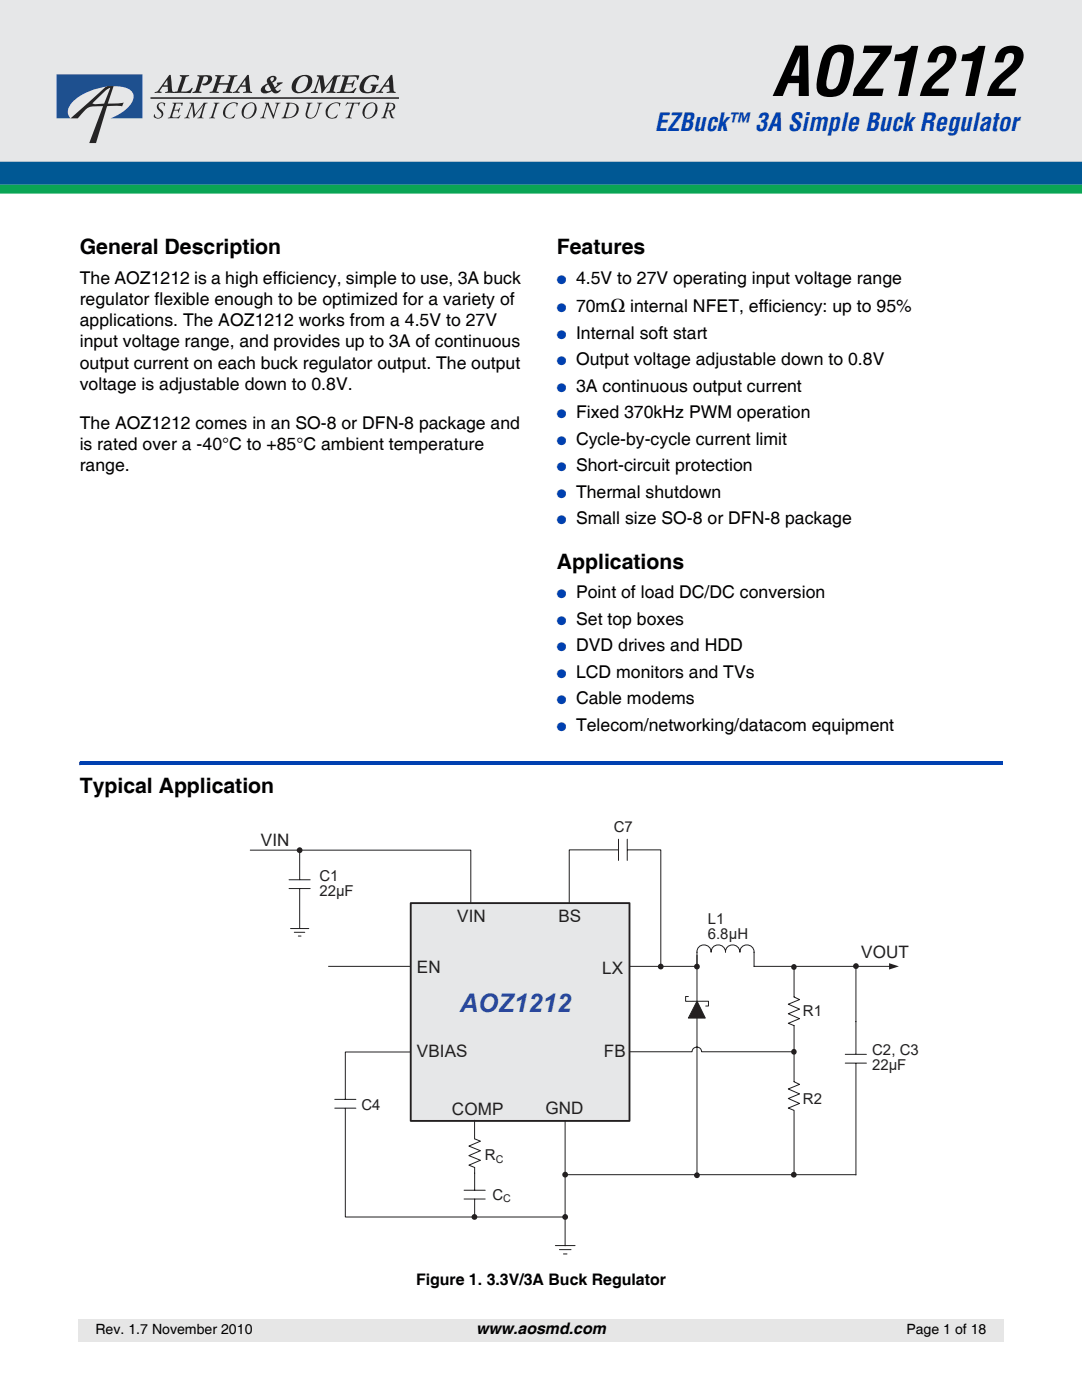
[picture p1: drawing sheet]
<svg xmlns="http://www.w3.org/2000/svg" width="216mm" height="279mm" viewBox="0 0 216 279" stroke-linecap="round" stroke-linejoin="round" font-family="sans-serif">
<path d="M15.6 263.2h184.6v4.5h-184.6z" fill="#e6e6e6"/>
<path d="M0 0h215.9v44.1h-215.9z" fill="#fff"/>
<path d="M0 0h215.9v32.4h-215.9z" fill="#e6e7e8"/>
<g fill="#252425">
<path d="M35.9 15h1.8v.2l-.6 .2-.9 2.9a2.26 2.26 0 0 0 1.6-.3l.4-.5h.3l-.5 1.1-3.3-.1 .1-.2 .6-.1 .9-2.8-.4-.2z"/>
<path d="M39.4 15h1.9a.85 .85 0 0 1 1 .5 .85 .85 0 0 1-.4 1.1 1.26 1.26 0 0 1-1.5 .3v-.2a.92 .92 0 0 0 1.1-1.3l-.3-.1h-.5l-1 2.9 .5 .1v.2l-1.8 .1v-.2l.6-.2 .4-1.2 .4-1.5-.1-.2-.3-.1z"/>
<path d="M43 15h1.8l-.1 .2-.6 .1-.4 1.3h.2h1.7l.4-1.3-.5-.1 .1-.2h1.8l-.1 .2-.6 .2-.8 2.8 .4 .2v.1h-1.9l.1-.2 .5-.1 .5-1.3h-.2h-1.7l-.4 1.3 .5 .2-.1 .1h-1.8l.1-.2 .5-.1 .7-1.8 .3-1.1-.5-.1z"/>
<path d="M63.3 15h1.2l.3 2.5 1.9-2.4 1.3-.1-.1 .2-.6 .3-.8 2.7 .5 .2-.1 .2-1.8-.1 .7-.4 .7-2.4-1.3 1.7a1.63 1.63 0 0 1-1.1 1.2l-.3-2.9-.8 2.4 .1 .1 .3 .2v.2h-1.4l.1-.2 .5-.2 .2-.3 .7-2.1 .1-.4-.4-.2z"/>
<path d="M68.3 15h3.4l-.3 .9h-.2l-.1-.6h-1.5l-.5 1.3h1l.5-.5 .2-.1-.5 1.5h-.1l-.1-.6h-1l-.4 1.2 .1 .2a1.79 1.79 0 0 0 2.1-.7l.2-.1-.5 1.1h-3.4v-.2l.6-.1 .1-.2 .9-2.7-.6-.2z"/>
<path d="M72.5 15.7a2.67 2.67 0 0 1 3.1-.4l-.2 .7h-.1a1.09 1.09 0 0 0-1-.8 1.09 1.09 0 0 0-1.1 .7l-.6 1.3a.84 .84 0 0 0 .6 1.1 .84 .84 0 0 0 1-.7l.1-.4-.3-.1v-.2h1.5l-.4 .3a1.37 1.37 0 0 1-1.6 1.4 1.36 1.36 0 0 1-1.6-.5 1.36 1.36 0 0 1 .1-1.6z"/>
<path d="M31.6 20.6l.6-.2 .5 .1 .3 .1-.3 .6a.6 .6 0 0 0-.9-.5 .6 .6 0 0 0 .1 1 1.05 1.05 0 0 1 .4 1.6 1.05 1.05 0 0 1-1.6 .1l.1-.6a.71 .71 0 0 0 1.1 .6 .71 .71 0 0 0-.1-1.2 .93 .93 0 0 1-.2-1.6z"/>
<path d="M34.4 20.5h2.1l-.2 .7-.3-.5h-.8l-.4 1.2a.79 .79 0 0 0 1.1-.4l-.2 1-.3-.4h-.7l-.3 1v.3h.8l.4-.1 .4-.4-.3 .7h-2.2l.5-.4 .7-2.3z"/>
<path d="M37.8 20.5h.9l.2 2.4 1.8-2.4h.7v.1l-.4 .2-.6 2-.1 .6 .3 .2-1.2-.1 .4-.1 .2-.3 .6-2.1-1.9 2.5-.3-2.5-.9 2.4 .3 .2h-1l.5-.5 .9-2.2v-.2l-.4-.1z"/>
<path d="M42.7 20.5l1.1 .1-.4 .1-.7 2.2-.1 .5 .3 .2h-1.1l.4-.4 .7-2.3v-.2l-.2-.1z"/>
<path d="M45 21.2a2.12 2.12 0 0 1 2.5-.6l-.2 .6-.2-.5a1.69 1.69 0 0 0-1.9 .7 1.69 1.69 0 0 0 .1 2 1.23 1.23 0 0 0 1.6-.5l-.2 .7h-.9a1.35 1.35 0 0 1-1.3-.9 1.35 1.35 0 0 1 .5-1.5z"/>
<path d="M52.8 20.5h.8l1 2.4 .6-2.1-.3-.3h1.1l-.4 .3-1 2.9h-.1l-1.1-2.8-.8 2.5 .4 .2h-1.1v-.1l.4-.1 .1-.3 .6-1.8 .1-.6z"/>
<path d="M61.2 20.5h1.2a.64 .64 0 0 0-.6 .7 2.74 2.74 0 0 0-.4 2 1.1 1.1 0 0 0 1.2 .2 1.1 1.1 0 0 0 .6-1.1l.4-1.5v-.1l-.3-.2h1l-.5 .5-.3 1a2.02 2.02 0 0 1-1.3 1.7 .9 .9 0 0 1-1.1-.3 .9 .9 0 0 1 0-1l.4-1.5v-.2z"/>
<path d="M65.5 21.1a2.25 2.25 0 0 1 2.5-.5l-.4 .6a.64 .64 0 0 0-.3-.6 .64 .64 0 0 0-.7 .1 1.79 1.79 0 0 0-.8 2.7 1.18 1.18 0 0 0 1.6-.5 .86 .86 0 0 1-1.1 .8 1.31 1.31 0 0 1-1.3-.8 1.31 1.31 0 0 1 .2-1.4z"/>
<path d="M69.3 20.4l.2 .1 2.4-.1-.3 .7-.2-.4h-.8l-.8 2.7 .4 .2h-1.2l.5-.4 .8-2.5a1.07 1.07 0 0 0-1.3 .4z"/>
<path d="M33.8 15h.3l.2 2.8 .1 .4 .3 .2v.2l-1.8-.1 .1-.1 .5-.2v-.9h-1.1l-.6 .9 .5 .1-.1 .2-1.4 .1 .1-.2 .6-.3zM33.4 16l-.8 1h.8z"/>
<path d="M49.4 15h.3l.2 3.1v.1l.4 .2v.2l-1.8-.1v-.1l.6-.2-.1-.9h-1l-.6 .9 .4 .1v.2l-1.4 .1v-.2l.7-.3zM48.9 16l-.7 1h.8z"/>
<path d="M53.5 15.6a1.12 1.12 0 0 1 1.6-.2l.1 .1a.94 .94 0 0 1-.9 1l.5 .8a.49 .49 0 0 0 .5-.6h-.1a.87 .87 0 0 1 1-.3h.2l-.1 .2-1.4 1.1 .4 .4 .7-.2a.98 .98 0 0 1-.8 .7 .98 .98 0 0 1-1-.4 1.44 1.44 0 0 1-2.2-.1 1.59 1.59 0 0 1 1.4-1.4l-.2-.6zM53.1 17.1l-.2 .3 .1 .6 .7 .2 .4-.2-.6-1.2zM54 15.6l-.1 .2 .3 .5a.56 .56 0 0 0 .3-.9z"/>
<path d="M59 15.6a2.25 2.25 0 0 1 3.2-.1 2.5 2.5 0 0 1-.9 2.6 2.5 2.5 0 0 1-2.6 .3 1.74 1.74 0 0 1 .3-2.8zM59.9 15.5l-.5 .7-.3 .8a.88 .88 0 0 0 .2 1.2 .88 .88 0 0 0 1.2-.1 2.71 2.71 0 0 0 .9-2.5 .96 .96 0 0 0-1.5-.1z"/>
<path d="M78 15h.3l.3 3.1 .4 .3-.1 .2-1.8-.1 .1-.1 .5-.2v-.9h-1.1l-.5 .9 .4 .1-.1 .2-1.3 .1v-.2l.7-.3zM77.6 16l-.7 1h.8z"/>
<path d="M48.8 21a1.4 1.4 0 0 1 2.3 0 1.81 1.81 0 0 1-.4 2.1 1.81 1.81 0 0 1-2.1 .3 1.69 1.69 0 0 1 .2-2.4zM49.4 20.9l-.5 .7a1.25 1.25 0 0 0 .4 1.9 1.87 1.87 0 0 0 1.1-2.9h-.4z"/>
<path d="M57 20.5a2.53 2.53 0 0 1 2.5 .7 1.92 1.92 0 0 1-2.2 2.4h-1.1l.4-.2 .7-2.4 .1-.2-.4-.1zM57.8 20.7l-.8 2.5a1.5 1.5 0 0 0 1.9-.4 1.5 1.5 0 0 0-.2-2z"/>
<path d="M73 21a1.31 1.31 0 0 1 1.7-.4 1.31 1.31 0 0 1 .5 1.7 1.66 1.66 0 0 1-2.6 1 1.78 1.78 0 0 1 .4-2.3zM73.5 20.9a1.98 1.98 0 0 0-.4 2.5 1.69 1.69 0 0 0 1.8-2l-.1-.5-.2-.3h-.5z"/>
<path d="M77 20.5h.3a1.22 1.22 0 0 1 1.6 .8 .98 .98 0 0 1-.9 .8 1.34 1.34 0 0 0 .7 1.4l-.3 .1-.3-.1-.4-1.2-.2-.1h-.3l-.3 1v.2l.3 .2h-1.1l.4-.4 .8-2.3v-.2h-.3zM77.7 20.7l-.4 1.3a.78 .78 0 0 0 1-.3 .78 .78 0 0 0-.2-1z"/>
<path d="M19 20l2.1-2 .9-.5-1.2 3.2-1.9 .1-.4-.1zM14.1 23.6h1.4l.7-.8a3.2 3.2 0 0 1 3.4-1.6h1l-2.8 7.4h1.4l2.2-7.4h3l.3-.7-1 .1-2.2 .1 1.2-3.7-1.2 .1-.4 .2z"/>
</g>
<path d="M30.1 19.6h49.4" fill="none" stroke="#252425" stroke-width=".31"/>
<path d="M11.3 14.8h17.1v8.8h-6.4a7.1 7.1 0 0 0 4.6-3.9 1.75 1.75 0 0 0-1.2-2.1 12 12 0 0 0-11 2.8 2.21 2.21 0 0 0-.3 3.2h-2.8z" fill="#1e508f"/>
<path d="M0 34.6h215.9" fill="none" stroke="#005894" stroke-width="4.6" stroke-linecap="butt"/>
<path d="M0 37.8h215.9" fill="none" stroke="#0aa555" stroke-width="1.8" stroke-linecap="butt"/>
<g fill="#0040b0">
<path d="M15.9 152v.7z"/>
<path d="M15.9 152h184.1v.7h-184.1z"/>
</g>
<path d="M23 161.1h160.4v89.2h-160.4z" fill="#fff"/>
<path d="M125.6 192.9h13.5" fill="none" stroke="#221f20" stroke-width=".2"/>
<circle cx="170.8" cy="192.8" r=".58" fill="#221f20"/>
<path d="M139.1 192.9v-2.9a1.41 1.41 0 0 1 1.4-1.4 1.41 1.41 0 0 1 1.4 1.4 1.44 1.44 0 0 1 1.4-1.4 1.44 1.44 0 0 1 1.5 1.4 1.44 1.44 0 0 1 1.4-1.4 1.44 1.44 0 0 1 1.4 1.4 1.41 1.41 0 0 1 1.5-1.4 1.41 1.41 0 0 1 1.4 1.4v2.9h27.1" fill="none" stroke="#221f20" stroke-width=".2"/>
<path d="M177.4 192.2l2 .7-2 .6z" fill="#221f20"/>
<g fill="none" stroke="#221f20" stroke-width=".2">
<path d="M49.9 169.7h44v10.4M57.7 177.3h4.2M57.7 175.6h4.2M59.8 169.7v5.8M59.8 177.3v7.9M123.4 167.5v4.2M123.4 169.6h-9.8v10.6M125.2 167.5v4.2M125.2 169.6h6.7v23.3M58 185.3h3.6M58.7 186.1h2.1M59.5 186.8h.6"/>
<path d="M65.6 192.9h16.3M158.4 193v6l1.1 .5-2.2 .9 2.2 1-2.2 .9 2.2 1-2.2 .9 1.1 .5M170.8 192.8v17.5M66.8 219.4h4.2M81.9 209.9h-13v9.5M158.4 204.7v11.2l1.1 .5-2.2 .9 2.2 1-2.2 .9 2.2 1-2.2 .9 1.1 .5v12.8M168.7 212.2h4.2M168.7 210.4h4.2M170.8 212.3v22.2M66.8 221.2h4.2M68.9 221.2v21.7h43.8"/>
</g>
<g fill="#221f20">
<circle cx="158.4" cy="193" r=".57"/>
<circle cx="158.4" cy="209.9" r=".57"/>
</g>
<path d="M112.7 234.4h58.1" fill="none" stroke="#221f20" stroke-width=".2"/>
<circle cx="158.4" cy="234.4" r=".58" fill="#221f20"/>
<path d="M112.8 220.7v27.9M110.8 248.6h3.9M111.6 249.4h2.3M112.4 250.3h.7" fill="none" stroke="#221f20" stroke-width=".2"/>
<g fill="#221f20">
<circle cx="112.8" cy="242.9" r=".58"/>
<circle cx="112.8" cy="234.4" r=".58"/>
<circle cx="94.7" cy="242.9" r=".58"/>
<circle cx="139.1" cy="192.9" r=".58"/>
<circle cx="131.8" cy="192.9" r=".58"/>
</g>
<path d="M139.1 190.6v43.6M125.6 209.9h12.5a.95 .95 0 0 1 .9-.9 .95 .95 0 0 1 1 .9h18.4" fill="none" stroke="#221f20" stroke-width=".2"/>
<circle cx="59.8" cy="169.7" r=".58" fill="#221f20"/>
<path d="M139.1 199.8l1.6 3.4h-3.3z" fill="#231f20"/>
<path d="M139.1 199.8l1.6 3.4h-3.3z" fill="none" stroke="#221f20" stroke-width=".2"/>
<path d="M117.6 218v2.6" fill="none" stroke="#231f20" stroke-width=".2"/>
<path d="M82 180.2h43.6v43.5h-43.6z" fill="#e6e7e8"/>
<path d="M82 180.2h43.6v43.5h-43.6z" fill="none" stroke="#231f20" stroke-width=".37"/>
<path d="M92.6 239.3h4.2M92.6 237.5h4.2M94.7 227.3l1.2 .4-2.3 1 2.3 .9-2.3 1 2.3 1-2.3 .9 1.1 .5v4.5M94.7 239.3v3.6" fill="none" stroke="#221f20" stroke-width=".2"/>
<circle cx="139.1" cy="234.5" r=".58" fill="#221f20"/>
<path d="M137.4 198.9h-.6v.9h4.6v1h-.6M94.7 223.6v3.7" fill="none" stroke="#221f20" stroke-width=".2"/>
<path d="M181.4 127h18.7v21.4h-18.7z" fill="#fff"/>
<text font-size="13.4" x="154.1" y="19.2">AOZ1212</text>
<text font-size="5.1" fill="#29469c" x="91.7" y="201.9">AOZ1212</text>
<text font-size="4.9" fill="#0040b0" x="130.7" y="26.2">EZBuck™ 3A Simple Buck Regulator</text>
<g font-size="4.2">
<text x="15.9" y="50.8">General Description</text>
<text x="111.1" y="50.8">Features</text>
<text x="111.1" y="113.6">Applications</text>
<text x="15.9" y="158.3">Typical Application</text>
</g>
<g font-size="3.5">
<text x="15.9" y="56.6">The AOZ1212 is a high efficiency, simple to use, 3A buck</text>
<text x="114.9" y="56.6">4.5V to 27V operating input voltage range</text>
<text x="15.9" y="60.9">regulator flexible enough to be optimized for a variety of</text>
<text x="15.9" y="65.1">applications. The AOZ1212 works from a 4.5V to 27V</text>
<text x="114.9" y="62.2">70mΩ internal NFET, efficiency: up to 95%</text>
<text x="15.9" y="69.3">input voltage range, and provides up to 3A of continuous</text>
<text x="114.9" y="67.6">Internal soft start</text>
<text x="15.9" y="73.6">output current on each buck regulator output. The output</text>
<text x="15.9" y="77.8">voltage is adjustable down to 0.8V.</text>
<text x="114.9" y="72.9">Output voltage adjustable down to 0.8V</text>
<text x="114.9" y="78.1">3A continuous output current</text>
<text x="114.9" y="83.4">Fixed 370kHz PWM operation</text>
<text x="15.9" y="85.6">The AOZ1212 comes in an SO-8 or DFN-8 package and</text>
<text x="15.9" y="89.8">is rated over a -40°C to +85°C ambient temperature</text>
<text x="114.9" y="88.7">Cycle-by-cycle current limit</text>
<text x="15.9" y="94">range.</text>
<text x="114.9" y="94">Short-circuit protection</text>
<text x="114.9" y="99.3">Thermal shutdown</text>
<text x="114.9" y="104.6">Small size SO-8 or DFN-8 package</text>
<text x="114.9" y="119.4">Point of load DC/DC conversion</text>
<text x="114.9" y="124.7">Set top boxes</text>
<text x="114.9" y="130">DVD drives and HDD</text>
<text x="114.9" y="135.3">LCD monitors and TVs</text>
<text x="114.9" y="140.6">Cable modems</text>
<text x="114.9" y="145.9">Telecom/networking/datacom equipment</text>
</g>
<g font-size="3.4" fill="#231f20">
<text x="52" y="168.8">VIN</text>
<text x="91.2" y="184.1">VIN</text>
<text x="111.4" y="184.1">BS</text>
<text x="171.8" y="191.1">VOUT</text>
<text x="83.2" y="194.1">EN</text>
<text x="120.2" y="194.5">LX</text>
<text x="83.2" y="211">VBIAS</text>
<text x="120.5" y="211">FB</text>
<text x="90.2" y="222.5">COMP</text>
<text x="108.8" y="222.3">GND</text>
</g>
<g font-size="3.2">
<text x="83" y="256.5">Figure 1. 3.3V/3A Buck Regulator</text>
<text x="95" y="266.2">www.aosmd.com</text>
</g>
<g font-size="3" fill="#231f20">
<text x="122.5" y="166">C7</text>
<text x="63.7" y="175.8">C1</text>
<text x="63.7" y="178.8">22µF</text>
<text x="141.2" y="184.4">L1</text>
<text x="141.2" y="187.4">6.8µH</text>
<text x="160.2" y="202.8">R1</text>
<text x="174" y="210.6">C2, C3</text>
<text x="174" y="213.6">22µF</text>
<text x="72.1" y="221.5">C4</text>
<text x="160.2" y="220.3">R2</text>
<text x="96.7" y="231.6">R</text>
<text x="98.2" y="239.5">C</text>
</g>
<g font-size="2.8">
<text x="19" y="266.2">Rev. 1.7 November 2010</text>
<text x="180.8" y="266.2">Page 1 of 18</text>
</g>
<g font-size="2.5" fill="#0040b0">
<text x="111.1" y="56.6">●</text>
<text x="111.1" y="62.2">●</text>
<text x="111.1" y="67.6">●</text>
<text x="111.1" y="72.9">●</text>
<text x="111.1" y="78.1">●</text>
<text x="111.1" y="83.4">●</text>
<text x="111.1" y="88.7">●</text>
<text x="111.1" y="94">●</text>
<text x="111.1" y="99.3">●</text>
<text x="111.1" y="104.6">●</text>
<text x="111.1" y="119.4">●</text>
<text x="111.1" y="124.7">●</text>
<text x="111.1" y="130">●</text>
<text x="111.1" y="135.3">●</text>
<text x="111.1" y="140.6">●</text>
<text x="111.1" y="145.9">●</text>
</g>
<g font-size="2.1" fill="#231f20">
<text x="98.9" y="232">C</text>
<text x="100.4" y="239.9">C</text>
</g>
</svg>
